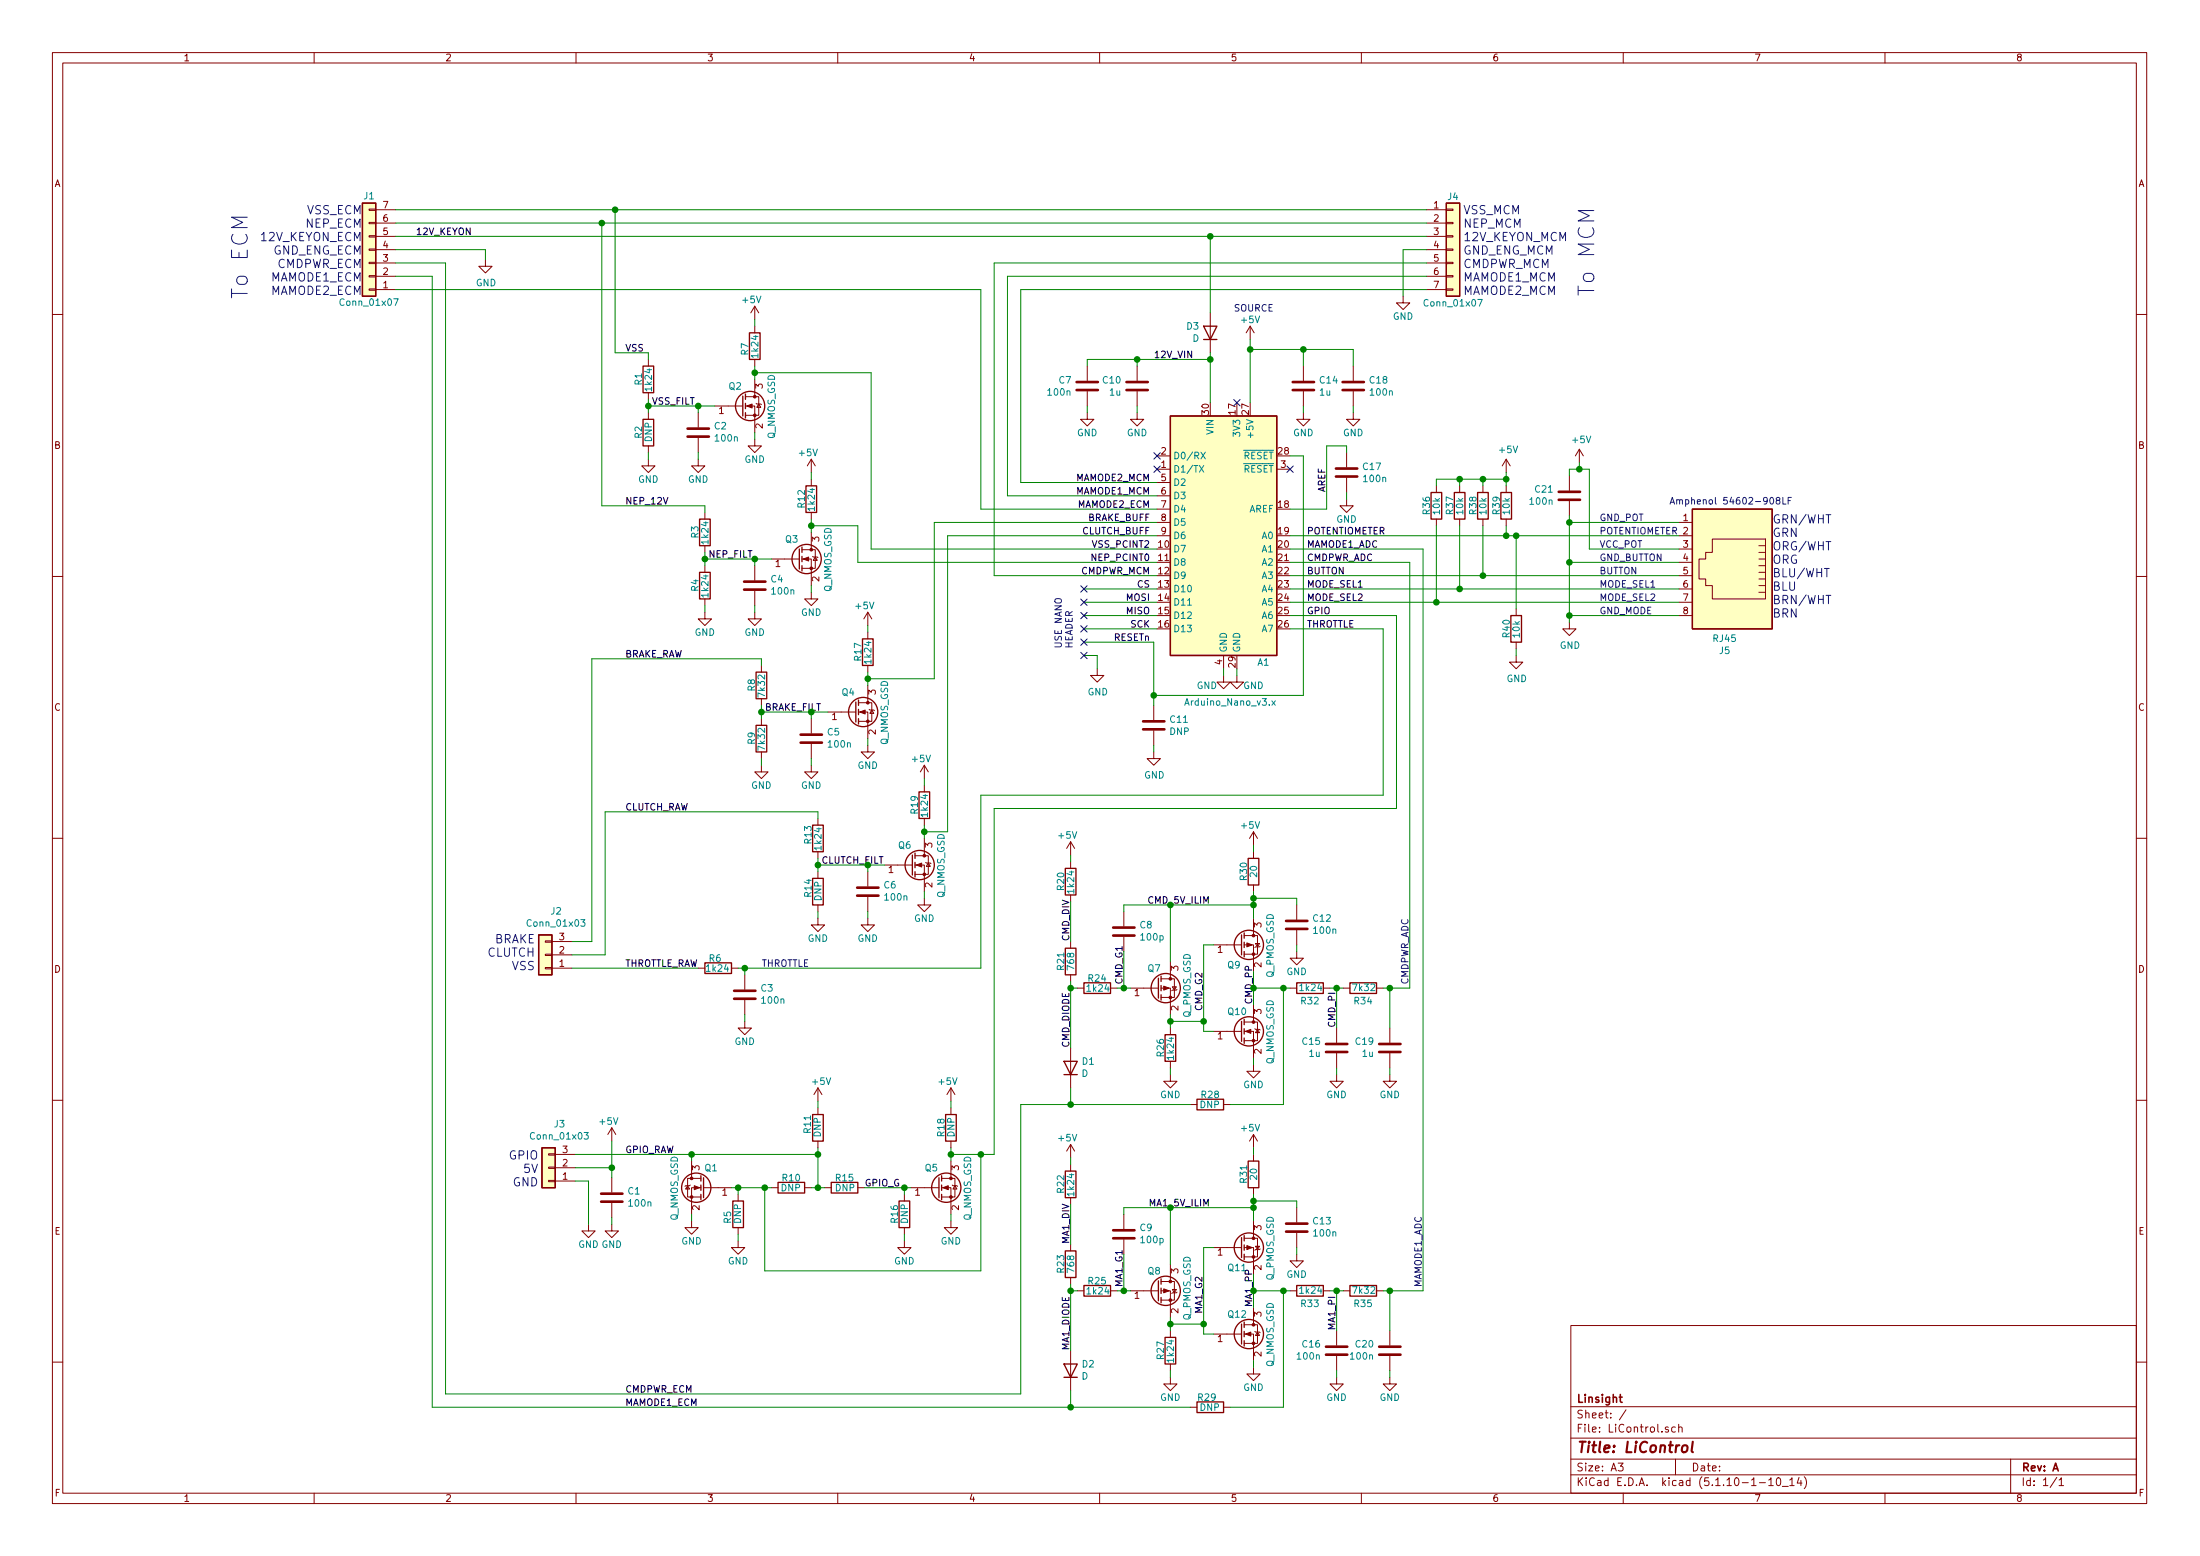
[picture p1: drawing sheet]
<svg xmlns="http://www.w3.org/2000/svg" width="420mm" height="297mm" viewBox="0 0 420 297" stroke-linecap="round" stroke-linejoin="round" font-family="sans-serif">
<g fill="none" stroke="#840000" stroke-width=".19">
<path d="M10 10h400v277h-400zM12 12h396v273.1h-396zM60 10v2M110 10v2M160 10v2M210 10v2M260 10v2M310 10v2M360 10v2M70.5 39.9h1.3v.3h-1.3zM276.2 39.9h1.3v.3h-1.3zM70.5 42.5h1.3v.2h-1.3z"/>
<path d="M70.5 45h1.3v.2h-1.3zM70.5 50.1h1.3v.2h-1.3zM70.5 52.6h1.3v.3h-1.3zM70.5 55.2h1.3v.2h-1.3zM70.5 47.5h1.3v.3h-1.3zM71.8 40h3.8M71.8 42.6h3.8M71.8 45.1h3.8M71.8 47.7h3.8M71.8 50.2h3.8M71.8 52.7h3.8M71.8 55.3h3.8"/>
<path d="M92.7 49.6v1.2h1.3l-1.3 1.3-1.3-1.3h1.3M144.1 58.5l-.7 1.2M144.1 58.5v2.5M144.1 58.5l.8 1.2M231.1 59.7v7.6M268 56.6v1.2h1.2l-1.2 1.3-1.3-1.3h1.3M272.4 40h3.8M272.4 42.6h3.8M272.4 45.1h3.8M272.4 47.7h3.8M272.4 50.2h3.8M272.4 52.7h3.8"/>
<path d="M272.4 55.3h3.8M276.2 52.6h1.3v.3h-1.3zM276.2 55.2h1.3v.2h-1.3zM276.2 50.1h1.3v.2h-1.3zM276.2 45h1.3v.2h-1.3zM276.2 42.5h1.3v.2h-1.3zM276.2 47.5h1.3v.3h-1.3zM10 60h2M123.8 68.6v1.3M123.8 75v1.2M123.8 78.8v1.2M133.3 78.8v2.8"/>
<path d="M136.5 77.5h5.4M142.4 77.5h1.7v5.1M142.4 75.7h2.5v3.6h-2.5M144.1 62.3v1.2M144.1 68.6v1.3M144.1 72.4v3.3M144.4 77l1 .3M144.9 77.1l.4 .7h-.8zM207.6 78.8v1.2h1.3l-1.3 1.3-1.2-1.3h1.2M207.6 69.9v2.8M207.6 74.7v2.8M217.2 78.8v1.2h1.2l-1.2 1.3-1.3-1.3h1.3"/>
<path d="M217.2 69.9v2.8M217.2 74.7v2.8M238.8 62.3l-.8 1.2M238.8 62.3v2.5M238.8 62.3l.7 1.2M248.9 78.8v1.2h1.3l-1.3 1.3-1.3-1.3h1.3M248.9 69.9v2.8M248.9 74.7v2.8M258.4 78.8v1.2h1.3l-1.3 1.3-1.2-1.3h1.2M258.4 69.9v2.8M258.4 74.7v2.8M408 60h2"/>
<path d="M123.8 87.7v1.2h1.3l-1.3 1.3-1.2-1.3h1.2M123.8 85.1v1.3M133.3 87.7v1.2h1.3l-1.3 1.3-1.2-1.3h1.2M133.3 83.6v2.8M134.6 97.8v1.3M144.1 83.9v1.2h1.3l-1.3 1.3-1.2-1.3h1.2M154.9 87.7l-.7 1.2M154.9 87.7v2.5M154.9 91.5v1.2M154.9 97.8v1.3M154.9 87.7l.8 1.2M221 99.7h2.5"/>
<path d="M221 89.6h2.5M221 87h2.5M221 92.1h2.5M221 94.7h2.5M221 97.2h2.5M243.8 89.6h2.6M257.2 95.3v1.3h1.2l-1.2 1.2-1.3-1.2h1.3M257.2 86.4v2.8M257.2 91.2v2.8M274.3 92.7v1.3M274.3 99.1v1.3M278.8 92.7v1.3"/>
<path d="M278.8 99.1v1.3M283.2 92.7v1.3M283.2 99.1v1.3M287.7 87.7l-.8 1.2M287.7 87.7v2.5M287.7 92.7v1.3M287.7 99.1v1.3M287.7 87.7l.7 1.2M299.7 90.8v2.8M299.7 95.7v2.8M301.6 85.8l-.7 1.2M301.6 85.8v2.5"/>
<path d="M301.6 85.8l.8 1.2M320.7 99.7h2.5M10 110h2M134.6 116.9v1.2h1.3l-1.3 1.3-1.3-1.3h1.3M134.6 104.2v1.2M134.6 108v1.3M134.6 114.3v1.3M144.1 116.9v1.2h1.3l-1.3 1.3-1.2-1.3h1.2M144.1 108v2.8M144.1 112.8v2.8M147.3 106.7h5.4M153.2 106.7h1.7v5.1"/>
<path d="M153.2 104.9h2.5v3.6h-2.5M154.9 113.1v1.2h1.3l-1.3 1.3-1.2-1.3h1.2M154.9 101.6v3.3M155.2 106.2l1 .3M155.7 106.3l.4 .7h-.8zM165.7 116.9v2.5M165.7 116.9l-.7 1.2M165.7 116.9l.8 1.2M221 102.3h2.5M289.6 116.2v1.3M299.7 118.8v1.3h1.3l-1.3 1.2-1.3-1.2h1.3M320.7 102.3h2.5"/>
<path d="M320.7 104.8h2.5M320.7 107.4h2.5M320.7 109.9h2.5M320.7 112.4h2.5M320.7 115h2.5M320.7 117.5h2.5M327 102.9h10.2v11.4h-10.2v-2.5h-1.2v-1.3h-1.3v-3.8h1.3v-1.3h1.2zM335.9 104.2h1.3M335.9 105.4h1.3M335.9 106.7h1.3M335.9 108h1.3M335.9 109.3h1.3"/>
<path d="M335.9 110.5h1.3M335.9 111.8h1.3M335.9 113.1h1.3M408 110h2M145.4 127v1.3M145.4 133.4v1.3M145.4 137.2v1.3M154.9 137.2v2.8M158.1 135.9h5.3M164 135.9h1.7v5.1M164 134.1h2.5v3.6h-2.5M165.7 120.7v1.3"/>
<path d="M165.7 127v1.3M165.7 130.8v3.3M166 135.4l1 .3M166.5 135.5l.4 .7h-.8zM209.5 127.7v1.2h1.3l-1.3 1.3-1.2-1.3h1.2M220.3 134.7v2.8M220.3 139.5v2.8M233.7 128.9v1.3h1.2l-1.2 1.3-1.3-1.3h1.3M233.7 125.1v2.6M236.2 128.9v1.3h1.3l-1.3 1.3-1.3-1.3h1.3M289.6 125.1v1.3h1.2l-1.2 1.3-1.3-1.3h1.3M289.6 122.6v1.3"/>
<path d="M145.4 146.1v1.3h1.3l-1.3 1.2-1.3-1.2h1.3M145.4 143.5v1.3M154.9 146.1v1.3h1.3l-1.3 1.2-1.2-1.2h1.2M154.9 142v2.8M156.2 156.2v1.3M165.7 142.3v1.2h1.3l-1.3 1.3-1.2-1.3h1.2M176.5 146.1l-.7 1.3M176.5 146.1v2.5M176.5 149.9v1.3M176.5 156.2v1.3M176.5 146.1l.8 1.3M220.3 143.5v1.3h1.3l-1.3 1.3-1.2-1.3h1.2"/>
<path d="M239.4 158.8v2.5M239.4 158.8l-.8 1.3M239.4 158.8l.8 1.3M10 160h2M104.1 179.6h1.3v.3h-1.3zM105.4 179.7h3.8M156.2 175.3v1.3h1.3l-1.3 1.2-1.3-1.2h1.3M156.2 162.6v1.3M156.2 166.4v1.3M156.2 172.8v1.2M165.7 175.3v1.3h1.3l-1.3 1.2-1.2-1.2h1.2M165.7 166.4v2.8"/>
<path d="M165.7 171.2v2.8M168.9 165.1h5.3M174.8 165.1h1.7v5.1M174.8 163.4h2.5v3.5h-2.5M176.5 171.5v1.3h1.3l-1.3 1.2-1.2-1.2h1.2M176.5 160.1v3.3M176.8 164.6l1 .3M177.3 164.8l.4 .6h-.8zM204.5 160.7v2.5M204.5 164.5v1.3M204.5 170.9v1.2M204.5 179.7v1.3"/>
<path d="M204.5 160.7l-.8 1.3M204.5 160.7l.7 1.3M214.6 174v2.8M214.6 178.9v2.7M237.6 178.6h2.6v3.6h-2.6M239.4 162.6v1.3M239.4 168.9v1.3M239.4 175.3v3.3M247.6 172.8v2.8M247.6 177.6v2.8M408 160h2M104.1 184.7h1.3v.2h-1.3z"/>
<path d="M104.1 182.2h1.3v.2h-1.3zM105.4 184.8h3.8M105.4 182.3h3.8M133.3 184.8h1.3M139.7 184.8h1.3M142.2 195v1.3h1.3l-1.3 1.2-1.2-1.2h1.2M142.2 186.1v2.8M142.2 190.9v2.8M204.5 186.1v1.3M205.7 188.6h1.3M212.1 188.6h1.3M215.9 188.6h5.3"/>
<path d="M221.7 188.6h1.8v5.1M221.7 186.9h2.6v3.5h-2.6M223.5 183.6v3.3M223.5 196.3v1.2M223.9 188.4h.8l-.4 .6zM224.8 188.9l-1 .2M231.8 196.9h5.3M231.8 180.4h5.3M237.6 196.9h1.8v5.1M237.6 195.1h2.6v3.6h-2.6M237.6 180.4h1.8v5.1M239.4 191.8v3.3"/>
<path d="M239.6 196.4l1.1 .2M239.8 180.1h.7l-.3 .7zM240.2 196.5l.3 .6h-.7zM240.7 180.6l-1.1 .3M246.4 188.6h1.2M247.6 181.6v1.3h1.3l-1.3 1.3-1.2-1.3h1.2M252.7 188.6h1.3M255.3 196.3v2.7M256.5 188.6h1.3M262.9 188.6h1.3M265.4 196.3v2.7M10 210h2"/>
<path d="M116.8 215.3l-.7 1.3M116.8 215.3v2.5M116.8 215.3l.8 1.3M156.2 207.7v2.5M156.2 211.5v1.3M156.2 217.8v1.3M156.2 207.7l.8 1.3M156.2 207.7l-.8 1.3M181.6 207.7l-.8 1.3M181.6 207.7v2.5M181.6 211.5v1.3M181.6 217.8v1.3"/>
<path d="M181.6 207.7l.8 1.3M204.5 218.5l-.8 1.2M204.5 200.1v7.6M204.5 218.5v2.5M204.5 218.5l.7 1.2M223.5 205.1v1.3h1.3l-1.3 1.3-1.3-1.3h1.3M223.5 202.6v1.3M227.3 210.9h1.3M233.7 210.9h1.2M239.4 203.2v1.3h1.3l-1.3 1.3-1.3-1.3h1.3M239.4 216.6v2.5M239.4 216.6l-.8 1.2"/>
<path d="M239.4 216.6l.8 1.2M255.3 205.1v1.3h1.2l-1.2 1.3-1.3-1.3h1.3M255.3 201.1v2.8M265.4 205.1v1.3h1.3l-1.3 1.3-1.2-1.3h1.2M265.4 201.1v2.8M408 210h2M104.8 220.3h1.2v.2h-1.2zM104.8 225.3h1.2v.3h-1.2zM104.8 222.8h1.2v.2h-1.2zM106 225.5h3.9M106 222.9h3.9M106 220.4h3.9"/>
<path d="M112.4 233.7v1.3h1.3l-1.3 1.3-1.3-1.3h1.3M116.8 233.7v1.3h1.3l-1.3 1.3-1.2-1.3h1.2M116.8 224.8v2.8M116.8 229.7v2.7M131.3 226.4l.4 .6h-.8zM131.8 226.2l-1 .3M132.1 233.1v1.3h-1.3l1.3 1.2 1.2-1.2h-1.2M132.1 221.7v3.3M133.9 226.7h-1.8v5.1M133.9 225h-2.6v3.5h2.6M134.4 226.7h5.3M141 236.9v1.3h-1.3l1.3 1.2 1.2-1.2h-1.2"/>
<path d="M141 228v1.3M141 234.4v1.2M147.3 226.7h1.3M153.7 226.7h1.2M157.5 226.7h1.2M163.8 226.7h1.3M172.7 236.9v1.3h1.3l-1.3 1.2-1.3-1.2h1.3M172.7 228v1.3M172.7 234.4v1.2M174 226.7h5.3M179.8 226.7h1.8v5.1M179.8 225h2.6v3.5h-2.6"/>
<path d="M181.6 233.1v1.3h1.3l-1.3 1.2-1.3-1.2h1.3M181.6 221.7v3.3M181.9 226.2l1 .3M182.4 226.4l.4 .6h-.8zM204.5 222.3v1.3M204.5 228.6v1.3M204.5 237.5v1.3M214.6 231.8v2.8M214.6 236.6v2.8M231.8 238.2h5.3M237.6 238.2h1.8v5M237.6 236.4h2.6v3.5h-2.6"/>
<path d="M239.4 220.4v1.3M239.4 226.7v1.3M239.4 233.1v3.3M239.8 237.9h.7l-.3 .6zM240.7 238.4l-1.1 .3M247.6 239.4v1.3h1.3l-1.3 1.3-1.2-1.3h1.2M247.6 230.5v2.8M247.6 235.4v2.8M204.5 243.9v1.2M204.5 257.8v7.7M205.7 246.4h1.3M212.1 246.4h1.3"/>
<path d="M215.9 246.4h5.3M221.7 246.4h1.8v5.1M221.7 244.6h2.6v3.6h-2.6M223.5 241.3v3.3M223.5 254v1.3M223.9 246.2h.8l-.4 .6zM224.8 246.7l-1 .2M231.8 254.7h5.3M237.6 254.7h1.8v5.1M237.6 252.9h2.6v3.5h-2.6M239.4 249.6v3.3M239.6 254.2l1.1 .2"/>
<path d="M240.2 254.3l.3 .6h-.7zM246.4 246.4h1.2M252.7 246.4h1.3M255.3 254v2.8M255.3 258.9v2.8M256.5 246.4h1.3M262.9 246.4h1.3M265.4 254v2.8M265.4 258.9v2.8M300 253h108v32.1h-108zM10 260h2M223.5 262.9v1.3h1.3l-1.3 1.3-1.3-1.3h1.3"/>
<path d="M223.5 260.4v1.3M227.3 268.6h1.3M233.7 268.6h1.2M239.4 261v1.3h1.3l-1.3 1.3-1.3-1.3h1.3M255.3 262.9v1.3h1.2l-1.2 1.3-1.3-1.3h1.3M265.4 262.9v1.3h1.3l-1.3 1.3-1.2-1.3h1.2M300 278.5h108M300 274.5h108M300 268.5h108M309 279.3h1l-.5 .6 .4 .1v.7l-.2 .1-.7-.1M310.5 269.1l-1.2 2M318.6 272.5a.37 .37 0 0 0-.6 .1l.1 .2 .5 .2 .1 .1-.2 .3-.5-.1"/>
<path d="M320 272.5l-.5-.1-.2 .3v.6l.2 .1 .5-.1M320 278.5v3M320.6 272.5h.1a.37 .37 0 0 1 .6 .1v.8M320.6 271.9v1.5M384 278.5v6.6M408 260h2M60 285.1v1.9M110 285.1v1.9M160 285.1v1.9M210 285.1v1.9M260 285.1v1.9M300 281.5h108"/>
<path d="M310 285.1v1.9M336 283h1.2M337.8 282.5l.4-.4v1.5M337.8 283.6h.9M339.4 282.3l.3-.2a.94 .94 0 0 1 0 1.5l-.4-.3-.1-.6zM340.4 283.8h1.1M341.8 282.5l.4-.4v1.5M341.8 283.6h.8M343.6 282l-.4 1.1h.9M343.9 282.6v1M344.6 281.9a1.71 1.71 0 0 1 0 2.3M360 285.1v1.9"/>
<path d="M392.8 282l-1.3 2M393.2 282.5l.5-.4v1.5M393.2 283.6h.9"/>
</g>
<path d="M321.4 276.1l.1-.1a.53 .53 0 0 1 .8 .3l-.2 .7a.51 .51 0 0 1-.5 .2 .51 .51 0 0 1-.4-.4zM323.3 275.2l-.2 1.7 .2 .3" fill="none" stroke="#840000" stroke-width=".41"/>
<path d="M309.2 266.7h.6M309.4 266.2v1.3l.4 .2" fill="none" stroke="#840000" stroke-width=".3"/>
<g fill="#ffffc2" stroke="#ffffc2" stroke-width=".19">
<path d="M103.5 219.1h2.5v7.6h-2.5z"/>
<path d="M323.2 97.2h15.3v22.9h-15.3z"/>
<path d="M102.9 178.5h2.5v7.6h-2.5z"/>
<path d="M276.2 38.8h2.6v17.8h-2.6z"/>
<path d="M69.2 38.8h2.6v17.8h-2.6z"/>
<path d="M223.5 79.4h20.3v45.7h-20.3z"/>
</g>
<g fill="none" stroke="#840000" stroke-width=".25">
<path d="M69.2 38.8h2.6v17.8h-2.6zM276.2 38.8h2.6v17.8h-2.6zM122.8 69.9h2v5.1h-2zM141.9 75.6v3.8M142.4 75.2v1M142.4 77v1M142.4 78.8v1M143.1 63.5h2.1v5.1h-2.1zM223.5 79.4h20.3v45.7h-20.3zM229.9 62.3h2.5l-1.3 2.5zM229.9 64.8h2.5M122.8 80h2v5.1h-2z"/>
<path d="M133.6 99.1h2v5.1h-2zM153.9 92.7h2.1v5.1h-2.1zM273.3 94h2v5.1h-2zM277.7 94h2.1v5.1h-2.1zM282.2 94h2v5.1h-2zM286.6 94h2.1v5.1h-2.1zM323.2 97.2h15.3v22.9h-15.3zM133.6 109.3h2v5h-2zM152.7 104.8v3.8M153.2 104.4v1M153.2 106.2v1M153.2 108v1"/>
<path d="M288.5 117.5h2.1v5.1h-2.1zM144.4 128.3h2v5.1h-2zM144.4 138.5h2v5h-2zM163.4 134v3.8M164 133.6v1.1M164 135.4v1M164 137.2v1M164.7 122h2.1v5h-2.1zM155.2 157.5h2v5.1h-2zM175.5 151.2h2v5h-2zM102.9 178.5h2.5v7.6h-2.5zM155.2 167.7h2v5.1h-2z"/>
<path d="M174.2 163.2v3.8M174.8 162.9v1M174.8 164.6v1M174.8 166.4v1M203.5 165.8h2v5.1h-2zM237.1 178.5v3.8M237.6 178.1v1M237.6 179.9v1M238.4 163.9h2v5h-2zM134.6 183.8h5.1v2h-5.1zM203.5 181h2v5.1h-2zM207 187.6h5.1v2h-5.1z"/>
<path d="M221.2 186.7v3.8M221.7 186.3v1.1M221.7 188.1v1M221.7 189.9v1M222.5 197.5h2v5.1h-2zM237.1 195v3.8M237.6 181.6v1.1M237.6 194.6v1M237.6 196.4v1M237.6 198.2v1M247.6 187.6h5.1v2h-5.1zM257.8 187.6h5.1v2h-5.1z"/>
<path d="M103.5 219.1h2.5v7.6h-2.5zM155.2 212.8h2v5h-2zM180.6 212.8h2v5h-2zM203.2 202.6h2.5l-1.2 2.5zM203.2 205.1h2.5M228.6 209.8h5.1v2.1h-5.1zM133.9 224.4v1.1M133.9 226.2v1M133.9 228v1M134.4 224.8v3.8M140 229.3h2v5.1h-2zM148.6 225.7h5.1v2h-5.1z"/>
<path d="M158.7 225.7h5.1v2h-5.1zM171.7 229.3h2v5.1h-2zM179.3 224.8v3.8M179.8 224.4v1.1M179.8 226.2v1M179.8 228v1M203.5 238.8h2v5.1h-2zM203.5 223.6h2v5h-2zM237.1 236.3v3.8M237.6 235.9v1M237.6 237.7v1M237.6 239.4v1"/>
<path d="M238.4 221.7h2v5h-2zM207 245.4h5.1v2h-5.1zM221.2 244.5v3.8M221.7 244.1v1M221.7 245.9v1M221.7 247.7v1M222.5 255.3h2v5.1h-2zM237.1 252.8v3.8M237.6 252.4v1M237.6 254.2v1M237.6 255.9v1.1M247.6 245.4h5.1v2h-5.1z"/>
<path d="M257.8 245.4h5.1v2h-5.1zM203.2 260.4h2.5l-1.2 2.5zM203.2 262.9h2.5M228.6 267.6h5.1v2.1h-5.1z"/>
<circle cx="143.3" cy="77.5" r="2.79"/>
<circle cx="154.1" cy="106.7" r="2.79"/>
<circle cx="164.8" cy="135.9" r="2.79"/>
<circle cx="175.6" cy="165.1" r="2.79"/>
<circle cx="222.6" cy="188.6" r="2.79"/>
<circle cx="238.5" cy="196.9" r="2.79"/>
<circle cx="238.5" cy="180.4" r="2.79"/>
<circle cx="133" cy="226.7" r="2.79"/>
<circle cx="180.7" cy="226.7" r="2.79"/>
<circle cx="238.5" cy="238.2" r="2.79"/>
<circle cx="222.6" cy="246.4" r="2.79"/>
<circle cx="238.5" cy="254.7" r="2.79"/>
</g>
<path d="M75.2 57h.8l-.5 1.3M282.2 57.2h.9l-.6 1.2M229.1 88.9l.8 1.2M229.4 86.3l.8 1.3M229.9 88.9l-.8 1.2M230.2 86.3l-.8 1.3M242.9 133.8l.7 .8M243.6 133.8l-.7 .8M110.9 175.6h.8l-.4 .4 .4 .2-.1 .6h-.5l-.2-.1M111.6 216.2h.7l-.4 .5 .4 .1-.1 .6-.4 .1-.2-.2" fill="none" stroke="#008484" stroke-width=".19"/>
<g fill="#840000" stroke="#840000" stroke-width=".19">
<path d="M132.6 226.4l1 .3-1 .4z"/>
<path d="M180.1 226.7l1-.3v.7z"/>
<path d="M175 165.1l1-.3v.7z"/>
<path d="M142.6 77.5l1-.4v.8z"/>
<path d="M153.4 106.7l1-.4v.8z"/>
<path d="M164.2 135.9l1-.4v.8z"/>
<path d="M237.9 196.9l1-.4v.8z"/>
<path d="M238.1 180l1 .4-1 .4z"/>
<path d="M222.2 188.3l1.1 .3-1.1 .4z"/>
<path d="M222.2 246l1.1 .4-1.1 .4z"/>
<path d="M238.1 237.8l1 .4-1 .3z"/>
<path d="M237.9 254.7l1-.4v.8z"/>
<circle cx="132.1" cy="228.5" r=".25"/>
<circle cx="132.1" cy="225" r=".25"/>
<circle cx="181.6" cy="228.5" r=".25"/>
<circle cx="181.6" cy="225" r=".25"/>
<circle cx="176.5" cy="166.9" r=".25"/>
<circle cx="176.5" cy="163.4" r=".25"/>
<circle cx="144.1" cy="79.3" r=".25"/>
<circle cx="144.1" cy="75.7" r=".25"/>
<circle cx="154.9" cy="108.5" r=".25"/>
<circle cx="154.9" cy="104.9" r=".25"/>
<circle cx="165.7" cy="137.7" r=".25"/>
<circle cx="165.7" cy="134.1" r=".25"/>
<circle cx="239.4" cy="198.7" r=".25"/>
<circle cx="239.4" cy="195.1" r=".25"/>
<circle cx="239.4" cy="182.2" r=".25"/>
<circle cx="239.4" cy="178.6" r=".25"/>
<circle cx="223.5" cy="190.4" r=".25"/>
<circle cx="223.5" cy="186.9" r=".25"/>
<circle cx="223.5" cy="248.2" r=".25"/>
<circle cx="223.5" cy="244.6" r=".25"/>
<circle cx="239.4" cy="239.9" r=".25"/>
<circle cx="239.4" cy="236.4" r=".25"/>
<circle cx="239.4" cy="256.4" r=".25"/>
<circle cx="239.4" cy="252.9" r=".25"/>
</g>
<g fill="none" stroke="#840000" stroke-width=".51">
<path d="M205.6 74.5h4.1M205.6 72.9h4.1M215.1 74.5h4.1M215.1 72.9h4.1M246.9 74.5h4.1M246.9 72.9h4.1M256.4 74.5h4.1M256.4 72.9h4.1M131.3 81.8h4.1M131.3 83.3h4.1M255.1 91h4.1M255.1 89.4h4.1"/>
<path d="M297.7 93.9h4.1M297.7 95.4h4.1M142.1 111h4.1M142.1 112.6h4.1M218.3 139.2h4.1M218.3 137.7h4.1M152.9 140.2h4.1M152.9 141.8h4.1M163.7 169.5h4.1M163.7 171h4.1M212.6 177.1h4.1M212.6 178.6h4.1"/>
<path d="M245.6 175.8h4.1M245.6 177.3h4.1M140.2 189.1h4.1M140.2 190.7h4.1M253.2 199.3h4.1M263.4 199.3h4.1M253.2 200.8h4.1M263.4 200.8h4.1M114.8 227.9h4.1M114.8 229.4h4.1M212.6 234.9h4.1M212.6 236.4h4.1"/>
<path d="M245.6 233.6h4.1M245.6 235.1h4.1M253.2 257.1h4.1M253.2 258.6h4.1M263.4 257.1h4.1M263.4 258.6h4.1"/>
</g>
<g fill="none" stroke="#008400" stroke-width=".19">
<path d="M75.6 50.2h9.5v215.9h109.8v-55.2h32.4M75.6 47.7h17.1v1.9M75.6 52.7h6.9v215.9h144.8M75.6 55.3h111.7v41.9h33.7M75.6 42.6h196.8M75.6 40h196.8M75.6 45.1h196.8M114.9 42.6v54h19.7v1.2M117.5 40v27.3h6.3v1.3M231.1 45.1v14.6M272.4 55.3h-77.5v36.8h26.1M272.4 47.7h-4.4v8.9"/>
<path d="M272.4 50.2h-82.5v59.7h31.1M272.4 52.7h-80v42h28.6M123.8 77.5h12.7M123.8 76.2v2.6M133.3 77.5v1.3M144.1 71.2h22.3v33.6h54.6M144.1 61v1.3M144.1 69.9v2.5M207.6 77.5v1.3M217.2 68.6v1.3M217.2 77.5v1.3M231.1 67.3v9.6"/>
<path d="M231.1 68.6h-23.5v1.3M238.8 64.8v12.1M238.8 66.7h19.6v3.2M248.9 66.7v3.2M248.9 77.5v1.3M258.4 77.5v1.3M123.8 86.4v1.3M133.3 86.4v1.3M144.1 82.6v1.3M154.9 90.2v1.3M154.9 99.1v2.5M221 99.7h-42.6v29.9h-12.7"/>
<path d="M246.4 87h2.5v45.8h-28.6M257.2 86.4v-1.3h-3.8v12.1h-7M257.2 94v1.3M278.8 91.5v1.2M283.2 91.5v1.2M287.7 91.5h-13.4v1.2M287.7 90.2v2.5M299.7 90.8v-1.2h3.8v15.2h17.2M299.7 98.5v20.3M299.7 99.7h21M301.6 88.3v1.3M134.6 105.4v2.6"/>
<path d="M134.6 115.6v1.3M134.6 106.7h12.7M144.1 106.7v1.3M144.1 115.6v1.3M154.9 111.8v1.3M154.9 100.4h8.9v7h57.2M165.7 119.4v1.3M207 112.4h14M207 117.5h14M207 115h14M221 102.3h-40v56.5h-4.5M246.4 107.4h22.8v81.2h-5"/>
<path d="M246.4 112.4h74.3M246.4 117.5h20.3v36.8h-76.8v66.1h-8.3M246.4 115h74.3M246.4 104.8h25.4v141.6h-7.6M246.4 109.9h74.3M246.4 102.3h74.3M274.3 100.4v14.6M278.8 100.4v12M283.2 100.4v9.5M287.7 100.4v1.9M289.6 102.3v13.9M299.7 117.5h21"/>
<path d="M299.7 107.4h21M145.4 127v-1.2h-32.4v53.9h-3.8M145.4 134.7v2.5M145.4 135.9h12.7M154.9 135.9v1.3M165.7 128.3v2.5M207 122.6h13.3v12.1M207 125.1h2.5v2.6M207 120.1h14M233.7 127.7v1.2M236.2 127.7v1.2M246.4 120.1h17.8v31.7h-76.9v33h-46.3"/>
<path d="M289.6 123.9v1.2M145.4 144.8v1.3M154.9 144.8v1.3M156.2 156.2v-1.2h-40.6v27.3h-6.4M165.7 141v1.3M176.5 148.6v1.3M176.5 157.5v2.6M220.3 142.3v1.2M156.2 163.9v2.5M156.2 174v1.3M156.2 165.1h12.7M165.7 165.1v1.3"/>
<path d="M165.7 174v1.3M176.5 170.2v1.3M204.5 163.2v1.3M204.5 172.1v7.6M223.5 172.8v10.8M239.4 172.8h-24.8v1.2M239.4 161.3v1.3M239.4 170.2v5.1M239.4 171.5h8.2v1.3M109.2 184.8h24.1M142.2 184.8v1.3M142.2 193.7v1.3"/>
<path d="M204.5 188.6h1.2M204.5 187.4v12.7M213.4 188.6h2.5M214.6 181.6v7M223.5 193.7v2.6M223.5 195h6.4M231.8 180.4h-1.9v16.5h1.9M239.4 188.6h7M239.4 185.5v6.3M245.1 188.6v22.3h-10.2M247.6 180.4v1.2M254 188.6h2.5"/>
<path d="M255.3 188.6v7.7M265.4 188.6v7.7M116.8 217.8v7M156.2 210.2v1.3M156.2 219.1v7.6M181.6 210.2v1.3M181.6 219.1v2.6M204.5 207.7v3.2M223.5 203.9v1.2M239.4 202v1.2M239.4 219.1v1.3M255.3 203.9v1.2"/>
<path d="M265.4 203.9v1.2M109.9 220.4h46.3M109.9 222.9h6.9M109.9 225.5h2.5v8.2M116.8 232.4v1.3M132.1 220.4v1.3M132.1 231.8v1.3M139.7 226.7h7.6M141 226.7v1.3M141 235.6v1.3M154.9 226.7h2.6M165.1 226.7h8.9"/>
<path d="M172.7 226.7v1.3M172.7 235.6v1.3M181.6 231.8v1.3M187.3 220.4v22.2h-41.3v-15.9M204.5 221v1.3M204.5 229.9v7.6M214.6 239.4v7M223.5 230.5v10.8M231.8 238.2h-1.9v16.5h1.9M239.4 230.5h-24.8v1.3M239.4 228v5.1M239.4 229.3h8.2v1.2"/>
<path d="M247.6 238.2v1.2M204.5 245.1v12.7M204.5 246.4h1.2M213.4 246.4h2.5M223.5 251.5v2.5M223.5 252.8h6.4M239.4 243.2v6.4M239.4 259.8v1.2M239.4 246.4h7M245.1 246.4v22.2h-10.2M254 246.4h2.5M255.3 246.4v7.6"/>
<path d="M265.4 246.4v7.6M204.5 265.5v3.1M223.5 261.7v1.2M255.3 261.7v1.2M265.4 261.7v1.2"/>
</g>
<path d="M338.2 95h.1a.67 .67 0 0 1 .5 .6 .67 .67 0 0 1-.5 .6 .83 .83 0 0 1-.1-1.2zM339.4 95.5l-.1-.1v-.3l.1-.1h.4l.1 .4-.6 .2-.1 .1v.3l.2 .2h.4l.1-.2v-.4l-.2-.1M340.5 95v1.2h.6M341.5 95.6h.4M342.1 95h-.6v1.2M348.4 108.5h1M348.7 113.7h1" fill="none" stroke="#0000c2" stroke-width=".19"/>
<g fill="#008400" stroke="#008400" stroke-width=".25">
<circle cx="239.4" cy="229.3" r=".51"/>
<circle cx="156.2" cy="226.7" r=".51"/>
<circle cx="287.7" cy="102.3" r=".51"/>
<circle cx="165.7" cy="129.6" r=".51"/>
<circle cx="229.9" cy="252.8" r=".51"/>
<circle cx="223.5" cy="252.8" r=".51"/>
<circle cx="245.1" cy="246.4" r=".51"/>
<circle cx="181.6" cy="220.4" r=".51"/>
<circle cx="299.7" cy="117.5" r=".51"/>
<circle cx="283.2" cy="109.9" r=".51"/>
<circle cx="238.8" cy="66.7" r=".51"/>
<circle cx="156.2" cy="220.4" r=".51"/>
<circle cx="214.6" cy="188.6" r=".51"/>
<circle cx="239.4" cy="230.5" r=".51"/>
<circle cx="144.1" cy="106.7" r=".51"/>
<circle cx="204.5" cy="246.4" r=".51"/>
<circle cx="187.3" cy="220.4" r=".51"/>
<circle cx="220.3" cy="132.8" r=".51"/>
<circle cx="144.1" cy="71.2" r=".51"/>
<circle cx="134.6" cy="106.7" r=".51"/>
<circle cx="172.7" cy="226.7" r=".51"/>
<circle cx="287.7" cy="91.5" r=".51"/>
<circle cx="278.8" cy="112.4" r=".51"/>
<circle cx="116.8" cy="222.9" r=".51"/>
<circle cx="214.6" cy="246.4" r=".51"/>
<circle cx="133.4" cy="77.5" r=".51"/>
<circle cx="274.3" cy="115" r=".51"/>
<circle cx="255.3" cy="246.4" r=".51"/>
<circle cx="154.9" cy="100.4" r=".51"/>
<circle cx="255.3" cy="188.6" r=".51"/>
<circle cx="204.5" cy="210.9" r=".51"/>
<circle cx="301.6" cy="89.6" r=".51"/>
<circle cx="239.4" cy="171.5" r=".51"/>
<circle cx="123.8" cy="77.5" r=".51"/>
<circle cx="204.5" cy="268.6" r=".51"/>
<circle cx="132.1" cy="220.4" r=".51"/>
<circle cx="229.9" cy="195" r=".51"/>
<circle cx="223.5" cy="195" r=".51"/>
<circle cx="245.1" cy="188.6" r=".51"/>
<circle cx="146.1" cy="226.7" r=".51"/>
<circle cx="141" cy="226.7" r=".51"/>
<circle cx="283.2" cy="91.5" r=".51"/>
<circle cx="289.6" cy="102.3" r=".51"/>
<circle cx="231.1" cy="45.1" r=".51"/>
<circle cx="278.8" cy="91.5" r=".51"/>
<circle cx="231.1" cy="68.6" r=".51"/>
<circle cx="299.7" cy="107.4" r=".51"/>
<circle cx="217.2" cy="68.6" r=".51"/>
<circle cx="248.9" cy="66.7" r=".51"/>
<circle cx="142.2" cy="184.8" r=".51"/>
<circle cx="299.7" cy="99.7" r=".51"/>
<circle cx="156.2" cy="165.1" r=".51"/>
<circle cx="145.4" cy="135.9" r=".51"/>
<circle cx="176.5" cy="158.8" r=".51"/>
<circle cx="117.5" cy="40" r=".51"/>
<circle cx="204.5" cy="188.6" r=".51"/>
<circle cx="265.4" cy="188.6" r=".51"/>
<circle cx="239.4" cy="172.8" r=".51"/>
<circle cx="114.9" cy="42.6" r=".51"/>
<circle cx="265.4" cy="246.4" r=".51"/>
</g>
<g fill="none" stroke="#000084" stroke-width=".19">
<path d="M235.6 76.3l1.2 1.2M236.8 76.3l-1.2 1.2M220.4 89l1.2 1.2M220.4 86.4l1.2 1.2M221.6 89l-1.2 1.2M221.6 86.4l-1.2 1.2M245.8 89l1.2 1.2M247 89l-1.2 1.2M206.4 119.4l1.2 1.3M206.4 116.9l1.2 1.2M206.4 114.4l1.2 1.2M206.4 111.8l1.2 1.2"/>
<path d="M207.6 119.4l-1.2 1.3M207.6 116.9l-1.2 1.2M207.6 114.4l-1.2 1.2M207.6 111.8l-1.2 1.2M206.4 124.5l1.2 1.2M206.4 122l1.2 1.2M207.6 124.5l-1.2 1.2M207.6 122l-1.2 1.2"/>
</g>
<g font-size="4.2" fill="#0000c2">
<text x="47.4" y="56.2" transform="rotate(-90 47.4 56.2)">To ECM</text>
<text x="304.5" y="55.6" transform="rotate(-90 304.5 55.6)">To MCM</text>
</g>
<text font-size="2.8" fill="#840000" x="301" y="277.3">Title: LiControl</text>
<g font-size="2.2" fill="#0000c2">
<text x="58.6" y="40.9">VSS_ECM</text>
<text x="279.4" y="40.9">VSS_MCM</text>
<text x="49.9" y="46">12V_KEYON_ECM</text>
<text x="58.4" y="43.5">NEP_ECM</text>
<text x="279.4" y="43.5">NEP_MCM</text>
<text x="279.4" y="46">12V_KEYON_MCM</text>
<text x="51.6" y="53.7">MAMODE1_ECM</text>
<text x="52" y="48.6">GND_ENG_ECM</text>
<text x="52.8" y="51.2">CMDPWR_ECM</text>
<text x="279.4" y="48.6">GND_ENG_MCM</text>
<text x="279.4" y="51.2">CMDPWR_MCM</text>
<text x="279.4" y="53.7">MAMODE1_MCM</text>
<text x="51.6" y="56.3">MAMODE2_ECM</text>
<text x="279.4" y="56.3">MAMODE2_MCM</text>
<text x="338.5" y="99.9">GRN/WHT</text>
<text x="338.5" y="102.5">GRN</text>
<text x="338.5" y="105.1">ORG/WHT</text>
<text x="338.5" y="107.6">ORG</text>
<text x="338.5" y="110.2">BLU/WHT</text>
<text x="338.5" y="112.8">BLU</text>
<text x="338.5" y="115.3">BRN/WHT</text>
<text x="338.5" y="117.9">BRN</text>
<text x="93.1" y="182.6">CLUTCH</text>
<text x="94.3" y="180.1">BRAKE</text>
<text x="97.8" y="185.2">VSS</text>
<text x="97.3" y="221.3">GPIO</text>
<text x="97.9" y="226.5">GND</text>
<text x="100.2" y="223.9">5V</text>
</g>
<g font-size="2.1" fill="#840000">
<text x="301" y="267.8">Linsight</text>
<text x="301" y="273.5">File: LiControl.sch</text>
<text x="301" y="270.8">Sheet: /</text>
<text x="301" y="280.9">Size: A3</text>
<text x="323" y="280.9">Date:</text>
<text x="386" y="280.9">Rev: A</text>
<text x="301" y="283.7">KiCad E.D.A. kicad (5.1.10-1-10_14)</text>
<text x="386" y="283.7">Id: 1/1</text>
</g>
<g font-size="1.8" fill="#840000">
<text x="35" y="11.7">1</text>
<text x="85" y="11.7">2</text>
<text x="135" y="11.7">3</text>
<text x="185" y="11.7">4</text>
<text x="235" y="11.7">5</text>
<text x="285" y="11.7">6</text>
<text x="335" y="11.7">7</text>
<text x="385" y="11.7">8</text>
<text x="10.4" y="35.7">A</text>
<text x="408.4" y="35.7">A</text>
<text x="73.2" y="39.8">7</text>
<text x="273.8" y="39.8">1</text>
<text x="73.2" y="47.4">4</text>
<text x="73.2" y="44.9">5</text>
<text x="73.2" y="42.3">6</text>
<text x="273.8" y="42.3">2</text>
<text x="273.8" y="44.9">3</text>
<text x="273.8" y="47.4">4</text>
<text x="73.2" y="52.5">2</text>
<text x="73.2" y="49.9">3</text>
<text x="273.8" y="49.9">5</text>
<text x="273.8" y="52.5">6</text>
<text x="73.2" y="55">1</text>
<text x="273.8" y="55">7</text>
<text x="145.7" y="74.2" transform="rotate(-90 145.7 74.2)">3</text>
<text x="137.3" y="79">1</text>
<text x="145.7" y="81.8" transform="rotate(-90 145.7 81.8)">2</text>
<text x="230.9" y="79.1" transform="rotate(-90 230.9 79.1)">30</text>
<text x="236" y="79.1" transform="rotate(-90 236 79.1)">17</text>
<text x="238.5" y="79.1" transform="rotate(-90 238.5 79.1)">27</text>
<text x="10.4" y="85.7">B</text>
<text x="221.8" y="89.3">1</text>
<text x="221.8" y="86.8">2</text>
<text x="244.1" y="86.8">28</text>
<text x="244.6" y="89.3">3</text>
<text x="408.4" y="85.7">B</text>
<text x="221.8" y="91.9">5</text>
<text x="221.8" y="94.4">6</text>
<text x="221.8" y="96.9">7</text>
<text x="221.8" y="99.5">8</text>
<text x="244.1" y="96.9">18</text>
<text x="321.5" y="99.5">1</text>
<text x="156.5" y="103.4" transform="rotate(-90 156.5 103.4)">3</text>
<text x="221.3" y="104.6">10</text>
<text x="221.3" y="107.1">11</text>
<text x="221.8" y="102">9</text>
<text x="244.1" y="102">19</text>
<text x="244.1" y="104.6">20</text>
<text x="244.1" y="107.1">21</text>
<text x="321.5" y="104.6">3</text>
<text x="321.5" y="107.1">4</text>
<text x="148.1" y="108.2">1</text>
<text x="156.5" y="111" transform="rotate(-90 156.5 111)">2</text>
<text x="221.3" y="109.6">12</text>
<text x="221.3" y="112.2">13</text>
<text x="244.1" y="109.6">22</text>
<text x="244.1" y="112.2">23</text>
<text x="321.5" y="109.6">5</text>
<text x="321.5" y="112.2">6</text>
<text x="221.3" y="114.7">14</text>
<text x="221.3" y="117.3">15</text>
<text x="221.3" y="119.8">16</text>
<text x="244.1" y="114.7">24</text>
<text x="244.1" y="117.3">25</text>
<text x="244.1" y="119.8">26</text>
<text x="321.5" y="114.7">7</text>
<text x="321.5" y="117.3">8</text>
<text x="233.4" y="126.9" transform="rotate(-90 233.4 126.9)">4</text>
<text x="236" y="127.4" transform="rotate(-90 236 127.4)">29</text>
<text x="10.4" y="135.7">C</text>
<text x="158.9" y="137.5">1</text>
<text x="167.3" y="132.6" transform="rotate(-90 167.3 132.6)">3</text>
<text x="408.4" y="135.7">C</text>
<text x="167.3" y="140.2" transform="rotate(-90 167.3 140.2)">2</text>
<text x="178.1" y="161.8" transform="rotate(-90 178.1 161.8)">3</text>
<text x="169.7" y="166.7">1</text>
<text x="178.1" y="169.4" transform="rotate(-90 178.1 169.4)">2</text>
<text x="106.8" y="179.5">3</text>
<text x="240.9" y="177" transform="rotate(-90 240.9 177)">3</text>
<text x="10.4" y="185.7">D</text>
<text x="106.8" y="184.6">1</text>
<text x="106.8" y="182">2</text>
<text x="225" y="185.3" transform="rotate(-90 225 185.3)">3</text>
<text x="232.6" y="181.9">1</text>
<text x="240.9" y="184.7" transform="rotate(-90 240.9 184.7)">2</text>
<text x="408.4" y="185.7">D</text>
<text x="216.7" y="190.2">1</text>
<text x="225" y="192.9" transform="rotate(-90 225 192.9)">2</text>
<text x="240.9" y="193.6" transform="rotate(-90 240.9 193.6)">3</text>
<text x="232.6" y="198.4">1</text>
<text x="240.9" y="201.2" transform="rotate(-90 240.9 201.2)">2</text>
<text x="107.5" y="220.1">3</text>
<text x="107.5" y="225.2">1</text>
<text x="107.5" y="222.7">2</text>
<text x="133.6" y="223.4" transform="rotate(-90 133.6 223.4)">3</text>
<text x="183.1" y="223.4" transform="rotate(-90 183.1 223.4)">3</text>
<text x="133.6" y="231" transform="rotate(-90 133.6 231)">2</text>
<text x="137.9" y="228.3">1</text>
<text x="174.8" y="228.3">1</text>
<text x="183.1" y="231" transform="rotate(-90 183.1 231)">2</text>
<text x="10.4" y="235.7">E</text>
<text x="232.6" y="239.7">1</text>
<text x="240.9" y="234.8" transform="rotate(-90 240.9 234.8)">3</text>
<text x="408.4" y="235.7">E</text>
<text x="225" y="243.1" transform="rotate(-90 225 243.1)">3</text>
<text x="240.9" y="242.5" transform="rotate(-90 240.9 242.5)">2</text>
<text x="216.7" y="247.9">1</text>
<text x="225" y="250.7" transform="rotate(-90 225 250.7)">2</text>
<text x="240.9" y="251.3" transform="rotate(-90 240.9 251.3)">3</text>
<text x="232.6" y="256.2">1</text>
<text x="240.9" y="259" transform="rotate(-90 240.9 259)">2</text>
<text x="10.5" y="285.7">F</text>
<text x="35" y="286.7">1</text>
<text x="85" y="286.7">2</text>
<text x="135" y="286.7">3</text>
<text x="185" y="286.7">4</text>
<text x="235" y="286.7">5</text>
<text x="285" y="286.7">6</text>
<text x="335" y="286.7">7</text>
<text x="385" y="286.7">8</text>
<text x="408.5" y="285.7">F</text>
</g>
<g font-size="1.8" fill="#008484">
<text x="69.5" y="38.1">J1</text>
<text x="276.5" y="38.2">J4</text>
<text x="65.3" y="58.4">Conn_01x07</text>
<text x="90.9" y="54.6">GND</text>
<text x="141.9" y="57.9">+5V</text>
<text x="272.3" y="58.5">Conn_01x07</text>
<text x="226.7" y="62.9">D3</text>
<text x="227.8" y="65.2">D</text>
<text x="237.2" y="61.7">+5V</text>
<text x="266" y="61">GND</text>
<text x="142.9" y="67.8" transform="rotate(-90 142.9 67.8)">R7</text>
<text x="144.8" y="68.2" transform="rotate(-90 144.8 68.2)">1k24</text>
<text x="122.6" y="73.5" transform="rotate(-90 122.6 73.5)">R1</text>
<text x="124.5" y="74.5" transform="rotate(-90 124.5 74.5)">1k24</text>
<text x="139.2" y="74.4">Q2</text>
<text x="200.3" y="75.5">100n</text>
<text x="202.3" y="73.2">C7</text>
<text x="210.7" y="73.2">C10</text>
<text x="212" y="75.5">1u</text>
<text x="252.1" y="75.5">1u</text>
<text x="252.1" y="73.2">C14</text>
<text x="261.6" y="73.2">C18</text>
<text x="261.8" y="75.5">100n</text>
<text x="122.6" y="83.7" transform="rotate(-90 122.6 83.7)">R2</text>
<text x="136.5" y="82">C2</text>
<text x="148" y="83.8" transform="rotate(-90 148 83.8)">Q_NMOS_GSD</text>
<text x="205.7" y="83.3">GND</text>
<text x="215.2" y="83.3">GND</text>
<text x="231.8" y="82.9" transform="rotate(-90 231.8 82.9)">VIN</text>
<text x="236.9" y="83.1" transform="rotate(-90 236.9 83.1)">3V3</text>
<text x="239.4" y="83.1" transform="rotate(-90 239.4 83.1)">+5V</text>
<text x="247" y="83.3">GND</text>
<text x="256.5" y="83.3">GND</text>
<text x="124.5" y="84.3" transform="rotate(-90 124.5 84.3)">DNP</text>
<text x="136.7" y="84.3">100n</text>
<text x="142.2" y="88.4">GND</text>
<text x="152.7" y="87.1">+5V</text>
<text x="224" y="87.7">D0/RX</text>
<text x="237.4" y="87.7">RESET</text>
<text x="260.4" y="89.7">C17</text>
<text x="286.4" y="86.5">+5V</text>
<text x="300.4" y="84.6">+5V</text>
<text x="121.9" y="92.2">GND</text>
<text x="131.4" y="92.2">GND</text>
<text x="224" y="90.2">D1/TX</text>
<text x="224" y="92.7">D2</text>
<text x="224" y="95.3">D3</text>
<text x="237.4" y="90.2">RESET</text>
<text x="260.6" y="92">100n</text>
<text x="293.2" y="94">C21</text>
<text x="153.7" y="96.9" transform="rotate(-90 153.7 96.9)">R12</text>
<text x="155.6" y="97.4" transform="rotate(-90 155.6 97.4)">1k24</text>
<text x="224" y="97.8">D4</text>
<text x="224" y="100.4">D5</text>
<text x="238.5" y="97.8">AREF</text>
<text x="255.2" y="99.8">GND</text>
<text x="273.1" y="98.2" transform="rotate(-90 273.1 98.2)">R36</text>
<text x="275" y="98.1" transform="rotate(-90 275 98.1)">10k</text>
<text x="277.5" y="98.2" transform="rotate(-90 277.5 98.2)">R37</text>
<text x="279.5" y="98.1" transform="rotate(-90 279.5 98.1)">10k</text>
<text x="282" y="98.2" transform="rotate(-90 282 98.2)">R38</text>
<text x="283.9" y="98.1" transform="rotate(-90 283.9 98.1)">10k</text>
<text x="286.4" y="98.2" transform="rotate(-90 286.4 98.2)">R39</text>
<text x="288.3" y="98.1" transform="rotate(-90 288.3 98.1)">10k</text>
<text x="292.3" y="96.4">100n</text>
<text x="133.4" y="102.7" transform="rotate(-90 133.4 102.7)">R3</text>
<text x="135.3" y="103.7" transform="rotate(-90 135.3 103.7)">1k24</text>
<text x="150" y="103.6">Q3</text>
<text x="224" y="105.4">D7</text>
<text x="224" y="108">D8</text>
<text x="224" y="102.9">D6</text>
<text x="241.1" y="102.9">A0</text>
<text x="241.1" y="105.4">A1</text>
<text x="241.1" y="108">A2</text>
<text x="133.4" y="112.9" transform="rotate(-90 133.4 112.9)">R4</text>
<text x="135.3" y="113.9" transform="rotate(-90 135.3 113.9)">1k24</text>
<text x="147.3" y="111.2">C4</text>
<text x="147.5" y="113.5">100n</text>
<text x="158.8" y="113" transform="rotate(-90 158.8 113)">Q_NMOS_GSD</text>
<text x="224" y="110.5">D9</text>
<text x="224" y="113.1">D10</text>
<text x="241.1" y="110.5">A3</text>
<text x="241.1" y="113.1">A4</text>
<text x="153" y="117.6">GND</text>
<text x="163.5" y="116.3">+5V</text>
<text x="224" y="115.6">D11</text>
<text x="224" y="118.1">D12</text>
<text x="241.1" y="115.6">A5</text>
<text x="241.1" y="118.1">A6</text>
<text x="132.7" y="121.4">GND</text>
<text x="142.2" y="121.4">GND</text>
<text x="224" y="120.7">D13</text>
<text x="234.3" y="124.6" transform="rotate(-90 234.3 124.6)">GND</text>
<text x="236.9" y="124.6" transform="rotate(-90 236.9 124.6)">GND</text>
<text x="241.1" y="120.7">A7</text>
<text x="288.3" y="121.7" transform="rotate(-90 288.3 121.7)">R40</text>
<text x="290.2" y="121.6" transform="rotate(-90 290.2 121.6)">10k</text>
<text x="297.9" y="123.9">GND</text>
<text x="327.3" y="122.5">RJ45</text>
<text x="328.4" y="124.9">J5</text>
<text x="144.2" y="131.9" transform="rotate(-90 144.2 131.9)">R8</text>
<text x="164.5" y="126.1" transform="rotate(-90 164.5 126.1)">R17</text>
<text x="166.4" y="126.6" transform="rotate(-90 166.4 126.6)">1k24</text>
<text x="228.5" y="131.5">GND</text>
<text x="237.4" y="131.5">GND</text>
<text x="240.2" y="127.1">A1</text>
<text x="287.7" y="130.2">GND</text>
<text x="146.1" y="132.9" transform="rotate(-90 146.1 132.9)">7k32</text>
<text x="160.8" y="132.8">Q4</text>
<text x="207.7" y="132.8">GND</text>
<text x="223.5" y="138">C11</text>
<text x="226.6" y="134.7">Arduino_Nano_v3.x</text>
<text x="144.2" y="142.1" transform="rotate(-90 144.2 142.1)">R9</text>
<text x="146.1" y="143.1" transform="rotate(-90 146.1 143.1)">7k32</text>
<text x="158.1" y="140.4">C5</text>
<text x="158.3" y="142.7">100n</text>
<text x="169.6" y="142.3" transform="rotate(-90 169.6 142.3)">Q_NMOS_GSD</text>
<text x="223.4" y="140.3">DNP</text>
<text x="163.8" y="146.8">GND</text>
<text x="174.3" y="145.5">+5V</text>
<text x="218.5" y="148.6">GND</text>
<text x="143.5" y="150.6">GND</text>
<text x="153" y="150.6">GND</text>
<text x="175.3" y="155.3" transform="rotate(-90 175.3 155.3)">R19</text>
<text x="177.2" y="155.8" transform="rotate(-90 177.2 155.8)">1k24</text>
<text x="155" y="161" transform="rotate(-90 155 161)">R13</text>
<text x="202.2" y="160.1">+5V</text>
<text x="237.2" y="158.2">+5V</text>
<text x="156.9" y="162.1" transform="rotate(-90 156.9 162.1)">1k24</text>
<text x="171.6" y="162">Q6</text>
<text x="240.1" y="167.3" transform="rotate(-90 240.1 167.3)">20</text>
<text x="155" y="171.2" transform="rotate(-90 155 171.2)">R14</text>
<text x="156.9" y="172" transform="rotate(-90 156.9 172)">DNP</text>
<text x="168.9" y="169.6">C6</text>
<text x="169.1" y="171.9">100n</text>
<text x="180.4" y="171.5" transform="rotate(-90 180.4 171.5)">Q_NMOS_GSD</text>
<text x="203.3" y="169.9" transform="rotate(-90 203.3 169.9)">R20</text>
<text x="205.2" y="170.4" transform="rotate(-90 205.2 170.4)">1k24</text>
<text x="238.2" y="168" transform="rotate(-90 238.2 168)">R30</text>
<text x="101" y="176.9">Conn_01x03</text>
<text x="105.3" y="174.6">J2</text>
<text x="154.3" y="179.8">GND</text>
<text x="163.8" y="179.8">GND</text>
<text x="174.6" y="176">GND</text>
<text x="217.8" y="177.2">C8</text>
<text x="218" y="179.5">100p</text>
<text x="250.9" y="176">C12</text>
<text x="251" y="178.3">100n</text>
<text x="135.1" y="185.5">1k24</text>
<text x="135.5" y="183.6">R6</text>
<text x="203.3" y="185.2" transform="rotate(-90 203.3 185.2)">R21</text>
<text x="205.2" y="185" transform="rotate(-90 205.2 185)">768</text>
<text x="219.3" y="185.5">Q7</text>
<text x="234.5" y="184.9">Q9</text>
<text x="145.4" y="189.3">C3</text>
<text x="145.6" y="191.6">100n</text>
<text x="207.7" y="189.3">1k24</text>
<text x="207.9" y="187.4">R24</text>
<text x="243.3" y="186.7" transform="rotate(-90 243.3 186.7)">Q_PMOS_GSD</text>
<text x="245.7" y="186.1">GND</text>
<text x="248.4" y="189.2">1k24</text>
<text x="248.5" y="191.7">R32</text>
<text x="258.5" y="189.2">7k32</text>
<text x="258.7" y="191.7">R34</text>
<text x="227.4" y="194.3" transform="rotate(-90 227.4 194.3)">Q_PMOS_GSD</text>
<text x="234.6" y="193.8">Q10</text>
<text x="140.3" y="199.5">GND</text>
<text x="206.7" y="203.3">D1</text>
<text x="222.3" y="201.7" transform="rotate(-90 222.3 201.7)">R26</text>
<text x="224.2" y="202.1" transform="rotate(-90 224.2 202.1)">1k24</text>
<text x="243.3" y="203.2" transform="rotate(-90 243.3 203.2)">Q_NMOS_GSD</text>
<text x="248.8" y="199.5">C15</text>
<text x="250.1" y="201.8">1u</text>
<text x="259" y="199.5">C19</text>
<text x="260.2" y="201.8">1u</text>
<text x="155.2" y="207.1">+5V</text>
<text x="179.4" y="207.1">+5V</text>
<text x="206.6" y="205.6">D</text>
<text x="221.6" y="209.6">GND</text>
<text x="229.5" y="209.6">R28</text>
<text x="237.4" y="207.7">GND</text>
<text x="253.3" y="209.6">GND</text>
<text x="263.5" y="209.6">GND</text>
<text x="105.9" y="215.2">J3</text>
<text x="114.6" y="214.7">+5V</text>
<text x="229.2" y="211.5">DNP</text>
<text x="237.2" y="216">+5V</text>
<text x="101.6" y="217.5">Conn_01x03</text>
<text x="154.9" y="216.3" transform="rotate(-90 154.9 216.3)">R11</text>
<text x="156.8" y="217.1" transform="rotate(-90 156.8 217.1)">DNP</text>
<text x="180.4" y="216.9" transform="rotate(-90 180.4 216.9)">R18</text>
<text x="182.3" y="217.1" transform="rotate(-90 182.3 217.1)">DNP</text>
<text x="202.2" y="217.9">+5V</text>
<text x="134.6" y="223.6">Q1</text>
<text x="149.2" y="227.4">DNP</text>
<text x="149.5" y="225.5">R10</text>
<text x="159.5" y="227.4">DNP</text>
<text x="159.7" y="225.5">R15</text>
<text x="176.7" y="223.6">Q5</text>
<text x="203.3" y="227.7" transform="rotate(-90 203.3 227.7)">R22</text>
<text x="238.2" y="225.8" transform="rotate(-90 238.2 225.8)">R31</text>
<text x="240.1" y="225.1" transform="rotate(-90 240.1 225.1)">20</text>
<text x="120" y="228">C1</text>
<text x="120.2" y="230.3">100n</text>
<text x="129.5" y="233.1" transform="rotate(-90 129.5 233.1)">Q_NMOS_GSD</text>
<text x="139.6" y="233.5" transform="rotate(-90 139.6 233.5)">R5</text>
<text x="141.5" y="233.6" transform="rotate(-90 141.5 233.6)">DNP</text>
<text x="171.5" y="233.4" transform="rotate(-90 171.5 233.4)">R16</text>
<text x="173.4" y="233.6" transform="rotate(-90 173.4 233.6)">DNP</text>
<text x="185.5" y="233.1" transform="rotate(-90 185.5 233.1)">Q_NMOS_GSD</text>
<text x="205.2" y="228.2" transform="rotate(-90 205.2 228.2)">1k24</text>
<text x="250.9" y="233.7">C13</text>
<text x="110.4" y="238.2">GND GND</text>
<text x="130.1" y="237.6">GND</text>
<text x="179.7" y="237.6">GND</text>
<text x="217.8" y="235">C9</text>
<text x="218" y="237.3">100p</text>
<text x="251" y="236.1">100n</text>
<text x="139" y="241.4">GND</text>
<text x="170.8" y="241.4">GND</text>
<text x="203.3" y="242.9" transform="rotate(-90 203.3 242.9)">R23</text>
<text x="205.2" y="242.8" transform="rotate(-90 205.2 242.8)">768</text>
<text x="207.9" y="245.2">R25</text>
<text x="219.3" y="243.3">Q8</text>
<text x="234.6" y="242.7">Q11</text>
<text x="243.3" y="244.5" transform="rotate(-90 243.3 244.5)">Q_PMOS_GSD</text>
<text x="245.7" y="243.9">GND</text>
<text x="207.7" y="247.1">1k24</text>
<text x="234.6" y="251.5">Q12</text>
<text x="248.4" y="247">1k24</text>
<text x="248.5" y="249.5">R33</text>
<text x="258.5" y="247">7k32</text>
<text x="258.7" y="249.5">R35</text>
<text x="227.4" y="252.1" transform="rotate(-90 227.4 252.1)">Q_PMOS_GSD</text>
<text x="248.8" y="257.2">C16</text>
<text x="259" y="257.2">C20</text>
<text x="206.6" y="263.4">D</text>
<text x="206.7" y="261">D2</text>
<text x="222.3" y="259.4" transform="rotate(-90 222.3 259.4)">R27</text>
<text x="224.2" y="259.9" transform="rotate(-90 224.2 259.9)">1k24</text>
<text x="243.3" y="261" transform="rotate(-90 243.3 261)">Q_NMOS_GSD</text>
<text x="247.9" y="259.5">100n</text>
<text x="258" y="259.5">100n</text>
<text x="221.6" y="267.4">GND</text>
<text x="228.9" y="267.4">R29</text>
<text x="229.2" y="269.3">DNP</text>
<text x="237.4" y="265.5">GND</text>
<text x="253.3" y="267.4">GND</text>
<text x="263.5" y="267.4">GND</text>
</g>
<g font-size="1.8">
<text x="79.4" y="44.9">12V_KEYON</text>
<text x="119.4" y="67.1">VSS</text>
<text x="220.9" y="68.4">12V_VIN</text>
<text x="124.5" y="77.3">VSS_FILT</text>
<text x="205.5" y="91.9">MAMODE2_MCM</text>
<text x="205.5" y="94.4">MAMODE1_MCM</text>
<text x="253.1" y="94" transform="rotate(-90 253.1 94)">AREF</text>
<text x="119.4" y="96.3">NEP_12V</text>
<text x="205.8" y="96.9">MAMODE2_ECM</text>
<text x="207.7" y="99.5">BRAKE_BUFF</text>
<text x="135.3" y="106.5">NEP_FILT</text>
<text x="206.7" y="102">CLUTCH_BUFF</text>
<text x="208.8" y="107.1">NEP_PCINT0</text>
<text x="208.9" y="104.6">VSS_PCINT2</text>
<text x="249.6" y="107.1">CMDPWR_ADC</text>
<text x="249.6" y="102">POTENTIOMETER</text>
<text x="249.6" y="104.6">MAMODE1_ADC</text>
<text x="206.3" y="109.6">CMDPWR_MCM</text>
<text x="217.2" y="112.2">CS</text>
<text x="249.6" y="112.2">MODE_SEL1</text>
<text x="249.6" y="109.6">BUTTON</text>
<text x="215.2" y="117.3">MISO</text>
<text x="215.2" y="114.7">MOSI</text>
<text x="216" y="119.8">SCK</text>
<text x="249.6" y="117.3">GPIO</text>
<text x="249.6" y="119.8">THROTTLE</text>
<text x="249.6" y="114.7">MODE_SEL2</text>
<text x="119.4" y="125.5">BRAKE_RAW</text>
<text x="212.7" y="122.3">RESETn</text>
<text x="119.4" y="154.7">CLUTCH_RAW</text>
<text x="204.2" y="179.7" transform="rotate(-90 204.2 179.7)">CMD_DIV</text>
<text x="119.4" y="184.6">THROTTLE_RAW</text>
<text x="214.4" y="188" transform="rotate(-90 214.4 188)">CMD_G1</text>
<text x="229.6" y="193.1" transform="rotate(-90 229.6 193.1)">CMD_G2</text>
<text x="255" y="196.3" transform="rotate(-90 255 196.3)">CMD_PI</text>
<text x="204.2" y="200.1" transform="rotate(-90 204.2 200.1)">CMD_DIODE</text>
<text x="119.4" y="220.1">GPIO_RAW</text>
<text x="165.1" y="226.5">GPIO_G</text>
<text x="204.2" y="237.5" transform="rotate(-90 204.2 237.5)">MA1_DIV</text>
<text x="214.4" y="245.8" transform="rotate(-90 214.4 245.8)">MA1_G1</text>
<text x="229.6" y="250.9" transform="rotate(-90 229.6 250.9)">MA1_G2</text>
<text x="204.2" y="257.8" transform="rotate(-90 204.2 257.8)">MA1_DIODE</text>
<text x="255" y="254" transform="rotate(-90 255 254)">MA1_PI</text>
<text x="119.4" y="268.4">MAMODE1_ECM</text>
<text x="119.4" y="265.8">CMDPWR_ECM</text>
</g>
<g font-size="1.8" fill="#0000c2">
<text x="235.6" y="59.5">SOURCE</text>
<text x="305.4" y="99.5">GND_POT</text>
<text x="318.8" y="96.3">Amphenol 54602-908LF</text>
<text x="305.4" y="102">POTENTIOMETER 2</text>
<text x="305.4" y="104.6">VCC_POT</text>
<text x="305.4" y="107.1">GND_BUTTON</text>
<text x="305.4" y="112.2">MODE_SEL1</text>
<text x="305.4" y="109.6">BUTTON</text>
<text x="305.4" y="114.7">MODE_SEL2</text>
<text x="305.4" y="117.3">GND_MODE</text>
<text x="202.8" y="123.9" transform="rotate(-90 202.8 123.9)">USE NANO</text>
<text x="204.9" y="123.9" transform="rotate(-90 204.9 123.9)">HEADER</text>
<text x="145.4" y="184.6">THROTTLE</text>
<text x="269" y="188" transform="rotate(-90 269 188)">CMDPWR_ADC</text>
<text x="271.5" y="245.8" transform="rotate(-90 271.5 245.8)">MAMODE1_ADC</text>
</g>
<g font-size="1.8" fill="#008400">
<text x="146" y="135.7">BRAKE_FILT</text>
<text x="156.8" y="164.9">CLUTCH_FILT</text>
<text x="219.5" y="172.5">CMD_5V_ILIM</text>
<text x="239.1" y="191.8" transform="rotate(-90 239.1 191.8)">CMD_PP</text>
<text x="219.7" y="230.3">MA1_5V_ILIM</text>
<text x="239.1" y="249.6" transform="rotate(-90 239.1 249.6)">MA1_PP</text>
</g>
</svg>
